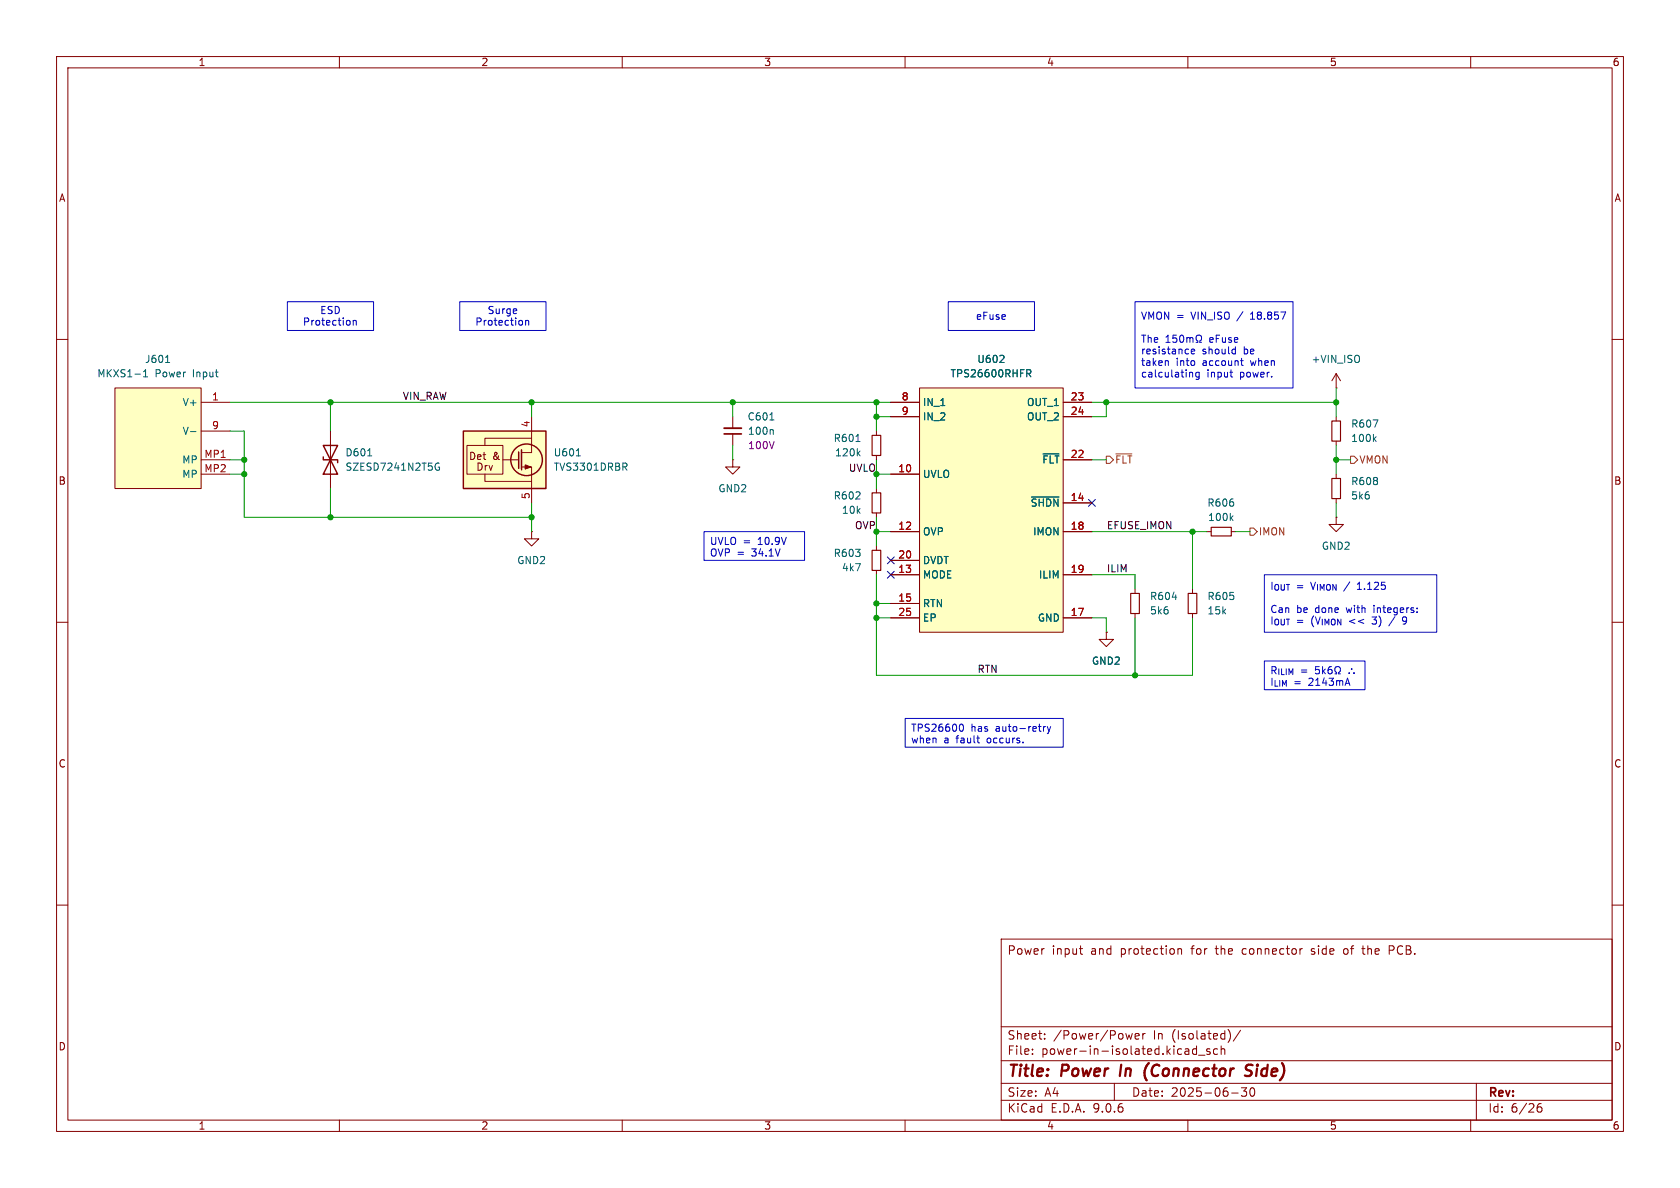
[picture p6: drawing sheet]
<svg xmlns="http://www.w3.org/2000/svg" width="297mm" height="210mm" viewBox="0 0 297 210" stroke-linecap="round" stroke-linejoin="round" font-family="sans-serif">
<g fill="none" stroke="#840000" stroke-width=".18">
<path d="M10 10h277v190h-277zM12 12h273v186h-273zM60 10v2M110 10v2M160 10v2M210 10v2M260 10v2M10 60h2M154.9 76.2v.8M285 60h2M129.5 81.3v1.3h1.3l-1.3 1.2-1.2-1.2h1.2M129.5 81.3h.1"/>
<path d="M154.9 80.5v.8M154.9 86.4v.7M154.9 90.7v.7M236.2 91.4v1.3h1.3l-1.3 1.3-1.3-1.3h1.3M236.2 91.4h.1M10 110h2M285 110h2M10 160h2M177 166h108v32h-108zM190.8 167.7h.6M191.1 168.6l.3 .1M208.2 167.8l.3-.1 .3 .1 .1 .9"/>
<path d="M208.2 167.7v1M230.2 167.7l-.2 .1M231.8 168.6l.2 .1M231.9 167.8v.3M237.8 167.7l-.3 .3v.4l.3 .3M240.7 167.7h.6M241 167.2v1.3l.3 .2M245.6 168h.6M246.2 167.2h-.6v1.5M285 160h2M60 198v2M110 198v2"/>
<path d="M160 198v2M177 194.5h108M177 191.5h108M177 187.5h108M177 181.5h108M182.5 186.3v.1M182.5 185.5v.1M184.7 183.6v.1M184.7 182.8v.1M197 191.5v3M200.2 182.7l-.3 1M200.7 183.2l.7-.1-.1-.3-.4-.1-.2 .2v.7h.6"/>
<path d="M202 182.7v1M202.5 182.7l-.3 .1-.2 .2M210 198v2M211.5 184.9v1.5M211.5 185.5l-.4-.1-.3 .3v.4l.2 .2h.5M211.9 186.5h1.1M213.9 185.5l-.4-.1-.2 .2 .1 .2 .5 .2v.3h-.6M215.2 185.5l-.4-.1-.3 .3v.4l.2 .2h.5M215.9 185.5l.2-.1 .4 .1v.9M215.9 184.9v1.5M217.3 182.3l.2 .7-.2 1M217.7 193.2h1.2"/>
<path d="M219.3 182.1l-1.3 2M219.5 192.3h.9l-.5 .6 .4 .1v.7l-.2 .1h-.4l-.2-.1M221.1 192.4l.2-.1a.81 .81 0 0 1 .6 .6 .81 .81 0 0 1-.3 .8l-.1 .1a.81 .81 0 0 1-.4-1.4zM260 198v2M261 191.5v6.5M271.7 196l.3-.3h.5l.1 .3v.3l-.3 .3-.4-.1-.2-.2M272.5 195.1a.59 .59 0 0 0-.8 .6"/>
</g>
<path d="M198.2 188.2l-.2 2M203.1 187.9a2.35 2.35 0 0 0-.4 3.1M221.4 188.3a.85 .85 0 0 0-1 .1 .45 .45 0 0 0 .2 .8l.3 .1a.49 .49 0 0 1 .4 .5 .49 .49 0 0 1-.5 .4l-.7-.1" fill="none" stroke="#840000" stroke-width=".4"/>
<path d="M154.2 77h1.5v3.5h-1.5zM154.2 87.1h1.5v3.6h-1.5z" fill="none" stroke="#840000" stroke-width=".2"/>
<path d="M151.3 78h.7M152 79.7l-.4 .5M151.7 80.1l.3 .5" fill="none" stroke="#006464" stroke-width=".18"/>
<path d="M81.9 76.2h14.6v10.2h-14.6z" fill="#ffffc2"/>
<g fill="none" stroke="#840000" stroke-width=".18">
<path d="M58.4 76.2v10.2M82.5 78.7h6.4v5.1h-6.4zM94 77.5h-8.3v1.2M94 73.7v6.3h-1.8M129.5 73.7v2M129.5 76.7v2M236.2 68.6h.1M236.2 66v2.6M236.2 73.7v.7M236.2 78v.7M236.2 66l-.7 1.3M236.2 66l.8 1.3"/>
<path d="M85.7 83.8v1.3h8.3M88.9 81.3h2.8M92.2 82.6h1.8v6.3M94 94v1.3h1.2l-1.2 1.2-1.3-1.2h1.3M94 94h.1M154.9 96.5v.8M213.4 94h.7M217.7 94h.7M236.2 83.8v.8M236.2 88.1v.8M154.9 100.8v.8M200.7 104.1v.8"/>
<path d="M200.7 108.5v.7M210.8 104.1v.8M210.8 108.5v.7"/>
</g>
<g fill="none" stroke="#840000" stroke-width=".25">
<path d="M57.1 78.7h2.6l-2.6 5.1h2.6zM81.9 76.2h14.6v10.2h-14.6zM91.7 79.9v2.9M92.2 79.5v3.6M57.1 80.8v.5h2.6v.5"/>
<circle cx="93.1" cy="81.3" r="2.79"/>
</g>
<path d="M92.8 82.2l1.1 .4-1.1 .3z" fill="#840000" stroke="#840000" stroke-width=".18"/>
<g fill="none" stroke="#006464" stroke-width=".18">
<path d="M136.1 74.2h.7M136.5 75.9l.2 .2v.7M240.3 63v.9M242.7 74.2h.9l-.6 1.3M242.9 77.6l.4 .4M243.3 77.2l-.5 .5M65 80.6h.7M77.5 82.6h.2l-.1 .5h-.4l-.2-.3M77.6 81.9h-.4l-.2 .3M101.9 80.6h.7M110.4 82.5l.4 .6M110.7 81.9l.1 .2-.1 .4"/>
<path d="M217.6 91.5l.4 .5M218 91.2l-.5 .5M207.2 105.6h.8"/>
</g>
<path d="M235.5 74.4h1.5v3.6h-1.5zM154.2 97.3h1.5v3.5h-1.5zM214.1 93.2h3.6v1.5h-3.6zM235.5 84.6h1.5v3.5h-1.5zM199.9 104.9h1.5v3.6h-1.5zM210.1 104.9h1.5v3.6h-1.5z" fill="none" stroke="#840000" stroke-width=".2"/>
<path d="M128 76.7h3.1" fill="none" stroke="#840000" stroke-width=".3"/>
<path d="M128 75.7h3.1" fill="none" stroke="#840000" stroke-width=".33"/>
<path d="M162.6 68.6h25.4v43.2h-25.4z" fill="#ffffc2"/>
<g fill="none" stroke="#840000" stroke-width=".18">
<path d="M157.5 71.1h5.1M157.5 73.7h5.1M162.6 68.6h25.4v43.2h-25.4zM188 71.1h5M188 73.7h5M157.5 83.8h5.1M157.5 94h5.1M157.5 99.1h5.1M188 94h5M188 81.3h5M188 88.9h5M157.5 101.6h5.1"/>
<path d="M157.5 106.7h5.1M157.5 109.2h5.1M188 101.6h5M188 109.2h5M195.6 111.8v1.2h1.2l-1.2 1.3-1.3-1.3h1.3M195.6 111.8h.1"/>
</g>
<path d="M176.7 64.1h.8M177.4 62.9v.5M181.5 65.3h.5l.2 .3-.1 .4h-.6M181.8 66l.4 .6M182.3 87.9h4.9M184.4 80.2h2.8" fill="none" stroke="#006464" stroke-width=".18"/>
<path d="M20.3 68.6h15.3v17.8h-15.3z" fill="#ffffc2"/>
<g fill="none" stroke="#840000" stroke-width=".18">
<path d="M20.3 68.6h15.3v17.8h-15.3zM35.6 71.1h5M35.6 76.2h5M157.5 71.1h5.1M157.5 73.7h5.1M188 71.1h5M188 73.7h5M35.6 81.3h5M35.6 83.8h5M157.5 83.8h5.1M157.5 94h5.1M157.5 99.1h5.1"/>
<path d="M188 81.3h5M188 94h5M188 88.9h5M157.5 101.6h5.1M157.5 106.7h5.1M157.5 109.2h5.1M188 101.6h5M188 109.2h5M195.6 111.8h.1"/>
</g>
<path d="M25.4 66.6h.7M25.4 65.7l.3-.4v1.3M29.3 64.1h.7M33.7 76.3h.9M176.7 64.1h.8M177.4 62.9v.5M181.5 65.3h.5l.2 .3-.1 .4h-.6M181.8 66l.4 .6M182.3 87.9h4.9M184.4 80.2h2.8" fill="none" stroke="#006464" stroke-width=".18"/>
<path d="M195.6 80.6h.6l.6 .7-.6 .6h-.6zM197.3 80.2h2.8M221 93.3h.6l.6 .7-.6 .6h-.6zM238.8 80.6h.6l.6 .7-.6 .6h-.6z" fill="none" stroke="#725600" stroke-width=".18"/>
<g fill="none" stroke="#009600" stroke-width=".18">
<path d="M40.6 71.1h116.9M40.6 76.2h2.6v15.2h50.8M58.4 71.1v5.1M94 71.1v2.6M129.5 71.1v2.6M129.5 78.7v2.6M154.9 71.1v5.1M154.9 73.7h2.6M193 71.1h43.2M195.6 71.1v2.6h-2.6M236.2 68.6v5.1M236.2 78.7v5.1"/>
<path d="M40.6 83.8h2.6M40.6 81.3h2.6M58.4 86.4v5M94 88.9v5.1M154.9 94h2.6M154.9 81.3v5.1M154.9 91.4v5.1M154.9 83.8h2.6M193 94h20.4M193 81.3h2.6M210.8 94v10.1M218.4 94h2.6"/>
<path d="M236.2 88.9v2.5M236.2 81.3h2.6M154.9 101.6v17.8h55.9v-10.2M154.9 106.7h2.6M154.9 109.2h2.6M193 101.6h7.7v2.5M193 109.2h2.6v2.6M200.7 109.2v10.2"/>
</g>
<path d="M156.9 98.5l1.2 1.2M158.1 98.5l-1.2 1.2M192.4 88.3l1.2 1.2M193.6 88.3l-1.2 1.2M156.9 101l1.2 1.2M158.1 101l-1.2 1.2" fill="none" stroke="#000084" stroke-width=".18"/>
<g fill="none" stroke="#0000c2" stroke-width=".18">
<path d="M50.8 53.3h15.2v5.1h-15.2zM62.4 56.8l.2-.2 .3 .1 .1 .8M62.4 56.6v.9M81.3 53.3h15.2v5.1h-15.2zM92.9 56.6v.9M92.9 56.8l.2-.2 .3 .1 .1 .8M167.6 53.3h15.3v5.1h-15.3zM200.7 53.3h27.9v15.3h-27.9zM206.1 59.6l.4-.4v1.3M208 59.2h-.6l-.1 .7 .2-.2 .4 .1 .2 .2-.1 .4-.2 .1-.5-.1M208.7 59.4l.1-.2a.68 .68 0 0 1 .5 .7 .68 .68 0 0 1-.5 .6l-.1-.1-.2-.4zM209.8 59.7v.8"/>
<path d="M209.8 59.8l.4-.1 .2 .2M210.4 59.9l.1-.2h.3l.1 .8M210.4 59.9v.6M221.1 56.4h.7M221.2 55.5h-.1M206.1 60.5h.8M206.4 63.8l.2 .1v.7M210.5 65.8l.3 .2v.7M210.6 62.1l.6-.1-.1-.2-.3-.1-.2 .2 .1 .6h.4M211.4 60.5h.4v-.2a.54 .54 0 0 1-.3-.8 .54 .54 0 0 1 .7-.2 .58 .58 0 0 1-.1 1v.2h.3M212 65.9l-.4-.1-.2 .2 .1 .6h.5M212 65.8v1l-.2 .3-.4-.1"/>
<path d="M217.4 65.8h.5M217.7 66.6l.2 .1M218 61.7l.4 .1M218.4 62.5l-.4 .1M218.4 61.3v1.3M219.3 63.8h.5M219.5 64.4l.3 .2M124.5 94h17.7v5.1h-17.7zM223.5 116.8h17.8v5.1h-17.8zM223.5 101.6h30.5v10.2h-30.5zM233.2 117.8h-.6l-.1 .6 .2-.1 .4 .1 .2 .2-.1 .4-.2 .1-.5-.1M233.8 117.8v1.3"/>
<path d="M233.9 118.6l.4 .5M234.3 118.3l-.5 .5M235.4 117.8l-.4 .1a.86 .86 0 0 0 0 1.2l.4-.1 .1-.4-.2-.3h-.3l-.2 .3M236 119.1h.3v-.2a.54 .54 0 0 1-.3-.8 .54 .54 0 0 1 .8-.2 .58 .58 0 0 1-.1 1v.2h.3M238.2 119.9l.5 1.3M246.6 109l-1.1 1.6M247.9 109.3l.1 .4 .4 .1M248.1 110.3h.2M250.5 108.2v.1M250.5 107.5v.1M160 127h28v5.1h-28zM169.8 128.1l.1-.1a.68 .68 0 0 1 .4 .6 .68 .68 0 0 1-.4 .7l-.1-.1"/>
<path d="M172.7 130.5h.5M173 131.3h.2M184.5 128.4v.9M184.8 128.4l-.3 .3M185.1 128.4l.3 .9M185.4 129.3l-.3 .4M185.7 128.4l-.3 .9"/>
</g>
<g fill="#009600" stroke="#009600" stroke-width=".18">
<circle cx="236.2" cy="71.1" r=".46"/>
<circle cx="236.2" cy="81.3" r=".46"/>
<circle cx="210.8" cy="94" r=".46"/>
<circle cx="200.7" cy="119.4" r=".46"/>
<circle cx="154.9" cy="71.1" r=".46"/>
<circle cx="154.9" cy="73.7" r=".46"/>
<circle cx="154.9" cy="83.8" r=".46"/>
<circle cx="154.9" cy="109.2" r=".46"/>
<circle cx="154.9" cy="94" r=".46"/>
<circle cx="154.9" cy="106.7" r=".46"/>
<circle cx="129.5" cy="71.1" r=".46"/>
<circle cx="195.6" cy="71.1" r=".46"/>
<circle cx="58.4" cy="71.1" r=".46"/>
<circle cx="58.4" cy="91.4" r=".46"/>
<circle cx="43.2" cy="83.8" r=".46"/>
<circle cx="43.2" cy="81.3" r=".46"/>
<circle cx="94" cy="71.1" r=".46"/>
<circle cx="94" cy="91.4" r=".46"/>
</g>
<g font-size="2.8" fill="#840000">
<text x="178" y="190.9">Title:</text>
<text x="187.7" y="190.9">Power</text>
<text x="198.8" y="190.9">In</text>
<text x="203.9" y="190.9">(Connector</text>
<text x="222.6" y="190.9">Side)</text>
</g>
<g font-size="2.1" fill="#840000">
<text x="178" y="169">Power</text>
<text x="185.9" y="169">input</text>
<text x="192.9" y="169">and</text>
<text x="198.3" y="169">protection</text>
<text x="210.9" y="169">for</text>
<text x="215.4" y="169">the</text>
<text x="220.2" y="169">connector</text>
<text x="232.5" y="169">side</text>
<text x="238.4" y="169">of</text>
<text x="241.9" y="169">the</text>
<text x="246.7" y="169">PCB.</text>
<text x="178" y="184">Sheet:</text>
<text x="186.2" y="184">/Power/Power</text>
<text x="204" y="184">In</text>
<text x="207.3" y="184">(Isolated)/</text>
<text x="178" y="186.7">File:</text>
<text x="184.1" y="186.7">power-in-isolated.kicad_sch</text>
<text x="178" y="196.9">KiCad</text>
<text x="178" y="194.1">Size:</text>
<text x="184.7" y="194.1">A4</text>
<text x="185.7" y="196.9">E.D.A.</text>
<text x="193.3" y="196.9">9.0.6</text>
<text x="200" y="194.1">Date:</text>
<text x="207" y="194.1">2025-06-30</text>
<text x="263" y="194.3">Rev:</text>
<text x="263" y="196.9">Id:</text>
<text x="267.1" y="196.9">6/26</text>
</g>
<g font-size="1.8" fill="#840000">
<text x="35" y="11.9">1</text>
<text x="85" y="11.9">2</text>
<text x="135" y="11.9">3</text>
<text x="185" y="11.9">4</text>
<text x="235" y="11.9">5</text>
<text x="285" y="11.9">6</text>
<text x="10.3" y="35.9">A</text>
<text x="285.3" y="35.9">A</text>
<text x="82.8" y="81.5">Det</text>
<text x="84.1" y="83.4">Drv</text>
<text x="87.1" y="81.5">&amp;</text>
<text x="10.3" y="85.9">B</text>
<text x="285.3" y="85.9">B</text>
<text x="10.3" y="135.9">C</text>
<text x="285.3" y="135.9">C</text>
<text x="10.3" y="185.9">D</text>
<text x="285.3" y="185.9">D</text>
<text x="35" y="199.9">1</text>
<text x="85" y="199.9">2</text>
<text x="135" y="199.9">3</text>
<text x="185" y="199.9">4</text>
<text x="235" y="199.9">5</text>
<text x="285" y="199.9">6</text>
</g>
<g font-size="1.8" fill="#0000c2">
<text x="53.5" y="57.8">Protection</text>
<text x="56.5" y="55.7">ESD</text>
<text x="83.9" y="57.8">Protection</text>
<text x="86.1" y="55.7">Surge</text>
<text x="172.4" y="56.7">eFuse</text>
<text x="201.6" y="56.7">VMON =</text>
<text x="210.7" y="56.7">VIN_ISO</text>
<text x="219" y="56.7">/</text>
<text x="221.5" y="56.7">18.857</text>
<text x="201.6" y="60.8">The</text>
<text x="201.6" y="62.8">resistance</text>
<text x="201.6" y="64.9">taken</text>
<text x="207.9" y="64.9">into</text>
<text x="212.5" y="62.8">should</text>
<text x="212.7" y="64.9">account</text>
<text x="213.9" y="60.8">eFuse</text>
<text x="220" y="62.8">be</text>
<text x="221.4" y="64.9">when</text>
<text x="201.6" y="66.9">calculating</text>
<text x="213.4" y="66.9">input</text>
<text x="219.3" y="66.9">power.</text>
<text x="125.4" y="96.7">UVLO =</text>
<text x="125.4" y="98.7">OVP =</text>
<text x="133" y="98.7">34.1V</text>
<text x="134.1" y="96.7">10.9V</text>
<text x="224.5" y="104.5">I_{OUT} V_{IMON} 1.125</text>
<text x="229.2" y="104.5">=</text>
<text x="237.9" y="104.5">/</text>
<text x="224.5" y="108.6">Can</text>
<text x="224.5" y="110.6">I_{OUT} (V_{IMON}</text>
<text x="229.2" y="110.6">=</text>
<text x="229.2" y="108.6">be</text>
<text x="232.6" y="108.6">done</text>
<text x="238.3" y="108.6">with</text>
<text x="238.8" y="110.6">&lt;&lt;</text>
<text x="243.1" y="110.6">3)</text>
<text x="243.3" y="108.6">integers:</text>
<text x="246.3" y="110.6">/</text>
<text x="248.8" y="110.6">9</text>
<text x="224.5" y="119.5">R_{ILIM}</text>
<text x="229.9" y="119.5">=</text>
<text x="238.7" y="119.5">þÿ&quot;4</text>
<text x="224.5" y="121.6">I_{LIM}</text>
<text x="228.7" y="121.6">=</text>
<text x="231.5" y="121.6">2143mA</text>
<text x="161" y="129.7">TPS26600</text>
<text x="161" y="131.7">when</text>
<text x="166.9" y="131.7">a</text>
<text x="169.2" y="131.7">fault</text>
<text x="171.6" y="129.7">has</text>
<text x="174.8" y="131.7">occurs.</text>
<text x="176.1" y="129.7">auto-retry</text>
</g>
<g font-size="1.8" fill="#006464">
<text x="25.5" y="64.4">J601</text>
<text x="172.7" y="64.4">U602</text>
<text x="231.8" y="64.4">+VIN_ISO</text>
<text x="17.1" y="66.9">MKXS1-1</text>
<text x="27.4" y="66.9">Power</text>
<text x="32.2" y="72">V+</text>
<text x="34.2" y="66.9">Input</text>
<text x="163.1" y="72">IN_1</text>
<text x="167.9" y="66.9">TPS26600RHFR</text>
<text x="181.4" y="72">OUT_1</text>
<text x="32.2" y="77.1">V-</text>
<text x="132.1" y="74.5">C601</text>
<text x="132.1" y="77.1">100n</text>
<text x="163.1" y="74.5">IN_2</text>
<text x="181.4" y="74.5">OUT_2</text>
<text x="238.8" y="75.8">R607</text>
<text x="32.1" y="82.1">MP</text>
<text x="61" y="80.9">D601</text>
<text x="61" y="83.4">SZESD7241N2T5G</text>
<text x="97.8" y="83.4">TVS3301DRBR</text>
<text x="97.8" y="80.9">U601</text>
<text x="147.3" y="78.3">R601</text>
<text x="147.5" y="80.9">120k</text>
<text x="184.2" y="82.1">~{FLT}</text>
<text x="238.8" y="78.3">100k</text>
<text x="32.1" y="84.7">MP</text>
<text x="126.9" y="87.2">GND2</text>
<text x="147.3" y="88.5">R602</text>
<text x="163.1" y="84.7">UVLO</text>
<text x="182.1" y="89.8">~{SHDN}</text>
<text x="213.3" y="89.8">R606</text>
<text x="238.8" y="86">R608</text>
<text x="238.8" y="88.5">5k6</text>
<text x="148.7" y="91">10k</text>
<text x="163.1" y="94.8">OVP</text>
<text x="182.5" y="94.8">IMON</text>
<text x="213.5" y="92.3">100k</text>
<text x="91.3" y="99.9">GND2</text>
<text x="147.3" y="98.7">R603</text>
<text x="148.7" y="101.2">4k7</text>
<text x="163.1" y="99.9">DVDT</text>
<text x="233.6" y="97.4">GND2</text>
<text x="163.1" y="102.5">MODE</text>
<text x="163.1" y="107.5">RTN</text>
<text x="183.6" y="102.5">ILIM</text>
<text x="203.2" y="106.3">R604</text>
<text x="213.4" y="106.3">R605</text>
<text x="163.1" y="110.1">EP</text>
<text x="183.4" y="110.1">GND</text>
<text x="203.2" y="108.8">5k6</text>
<text x="213.4" y="108.8">15k</text>
<text x="192.9" y="117.7">GND2</text>
</g>
<g font-size="1.8" fill="#a90000">
<text x="37.4" y="70.9">1</text>
<text x="159.3" y="70.9">8</text>
<text x="189.2" y="70.9">23</text>
<text x="37.4" y="75.9">9</text>
<text x="93.7" y="75.6" transform="rotate(-90 93.7 75.6)">4</text>
<text x="159.3" y="73.4">9</text>
<text x="189.2" y="73.4">24</text>
<text x="36" y="81">MP1</text>
<text x="36" y="83.6">MP2</text>
<text x="158.7" y="83.6">10</text>
<text x="189.2" y="81">22</text>
<text x="93.7" y="88.3" transform="rotate(-90 93.7 88.3)">5</text>
<text x="189.2" y="88.6">14</text>
<text x="158.7" y="93.7">12</text>
<text x="189.2" y="93.7">18</text>
<text x="158.7" y="98.8">20</text>
<text x="158.7" y="101.3">13</text>
<text x="189.2" y="101.3">19</text>
<text x="158.7" y="106.4">15</text>
<text x="158.7" y="109">25</text>
<text x="189.2" y="109">17</text>
</g>
<g font-size="1.8" fill="#0f0f0f">
<text x="71.1" y="70.8">VIN_RAW</text>
<text x="150" y="83.5">UVLO</text>
<text x="151" y="93.6">OVP</text>
<text x="195.6" y="93.6">EFUSE_IMON</text>
<text x="195.6" y="101.3">ILIM</text>
<text x="172.7" y="119">RTN</text>
</g>
<text font-size="1.8" fill="#840084" x="132.2" y="79.6">100V</text>
<g font-size="1.8" fill="#725600">
<text x="197" y="82.1">~{FLT}</text>
<text x="240.2" y="82.1">VMON</text>
<text x="222.4" y="94.8">IMON</text>
</g>
</svg>
